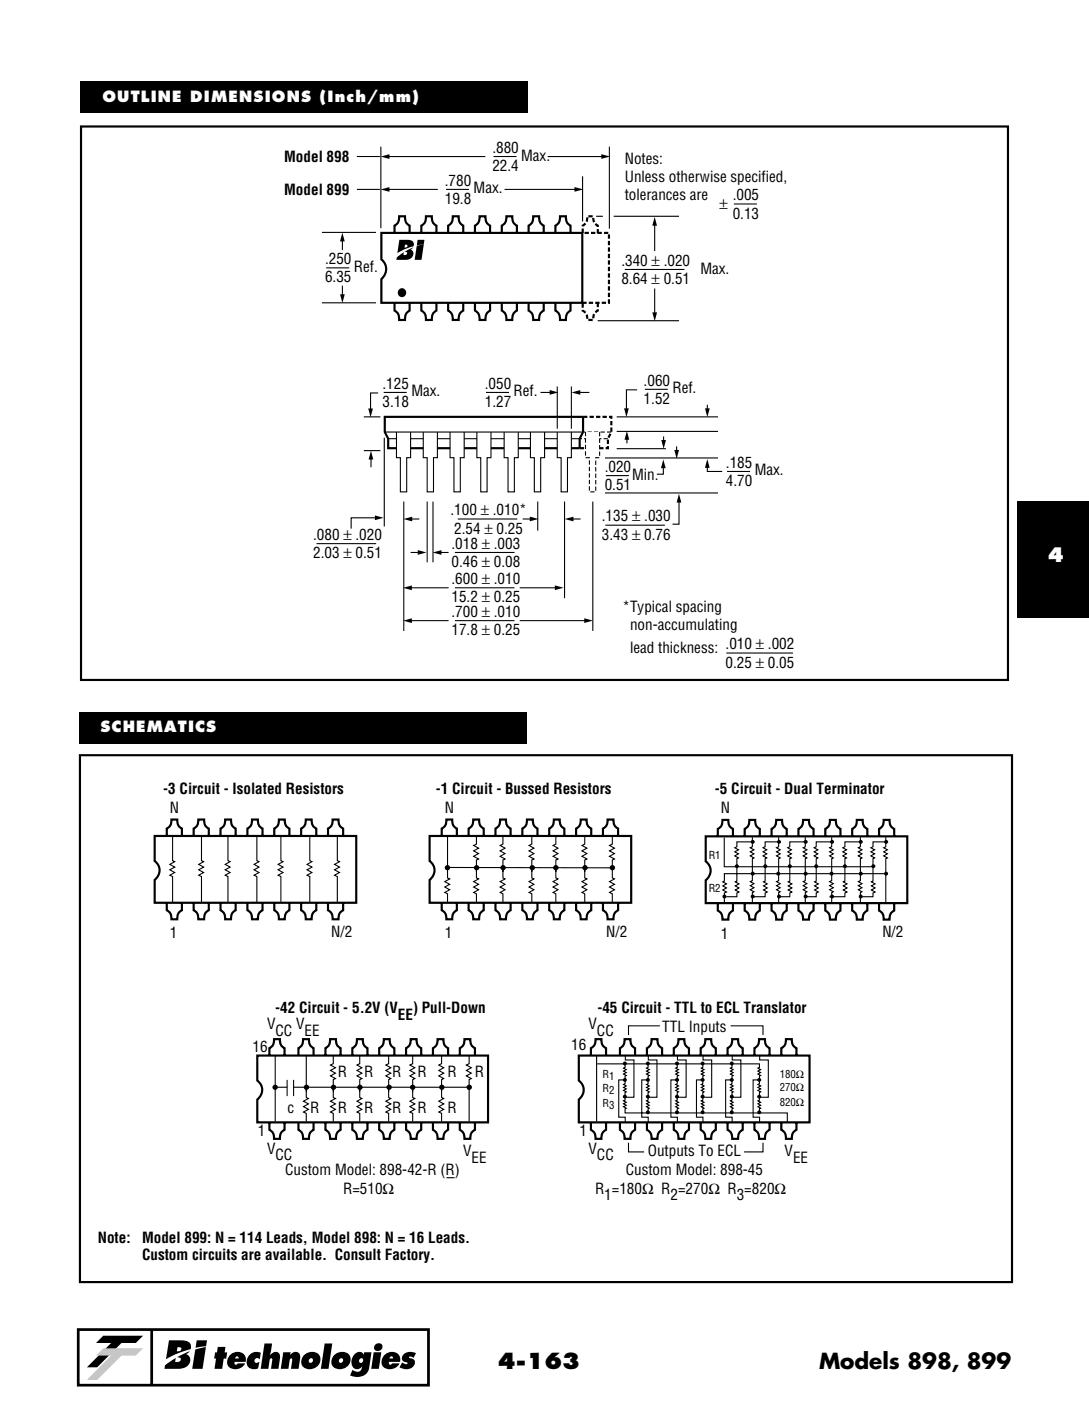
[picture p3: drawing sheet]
<svg xmlns="http://www.w3.org/2000/svg" width="178mm" height="229mm" viewBox="0 0 178 229" stroke-linecap="round" stroke-linejoin="round" font-family="sans-serif">
<path d="M166.1 81.8h11.7v19.1h-11.7z" fill-rule="evenodd" fill="#000"/>
<path d="M12.8 216.9h57.2v9.1h-57.2zM24.8 216.9v9.1z" fill="#fff" stroke="#000" stroke-width=".44"/>
<path d="M15.7 219.1l1.2-1.2h6.5l-1.2 1.2h-2.4l-3.9 4h-1.7l4-4z" fill="#000"/>
<path d="M15.7 221.2l1.2-1.2h6.5l-1.2 1.2h-2.4l-3.9 4h-1.7l4-4z" fill="#c4c4c4"/>
<g fill="#000">
<path d="M32.1 218.7h1.7l-.2 1-1.7 .2zM43.2 219.2h1.2l-.3 1.9a.85 .85 0 0 1 1.1-.5 .85 .85 0 0 1 .5 1.1l-.2 1.7h-1.3l.3-1.6-.2-.2-.2 .2-.3 1.6h-1.2zM53 219.2h1.2l-.6 4.2h-1.2zM26.9 222.8l1.8-1.2-.1 .6h.2a.54 .54 0 0 0 .7-.6l-.6-.1 2.1-1-.6 .4a1.19 1.19 0 0 1 .7 1.3 1.19 1.19 0 0 1-1 1l-.9 .2h-2.3zM31.9 220.2l1.7-.4-.5 3.6h-1.7zM35.6 219.8h1.2l-.1 .9h.4l-.2 1h-.4l-.2 1.7h-1.3l.3-1.7h-.3l.1-1h.3zM40.7 221.2a1.65 1.65 0 0 1 1.9-.5l-.2 1.1a.43 .43 0 0 0-.7-.1 .43 .43 0 0 0 .1 .7l.6-.2-.3 1.1a1.27 1.27 0 0 1-1.5-.2 1.27 1.27 0 0 1-.2-1.5zM46.2 220.6h1.3l-.1 .5a.87 .87 0 0 1 1.1-.5 .87 .87 0 0 1 .5 1.1l-.3 1.7h-1.2l.2-1.5-.2-.3-.2 .3-.2 1.5h-1.3zM66 220.9a1.85 1.85 0 0 1 1.9-.1l-.4 .8-.2-.1a.39 .39 0 0 0-.5 0v.1a.8 .8 0 0 1 .9 .5 .8 .8 0 0 1-.3 1 1.95 1.95 0 0 1-2.2 0l.5-.8 .6 .3 .2-.1v-.2a.76 .76 0 0 1-.9-.5 .76 .76 0 0 1 .4-.9z"/>
<path d="M27.6 218.7l-.5 3.1a19.7 19.7 0 0 1 4.1-1.7 1.05 1.05 0 0 0-1.2-1.4zM29 219.8a.46 .46 0 0 1 .6 .3 .6 .6 0 0 1-.7 .4z"/>
<path d="M37.5 221.1a1.44 1.44 0 0 1 1.7-.5 1.44 1.44 0 0 1 .9 1.6h-1.8v.4l.2 .1 .3-.2h1.2a1.73 1.73 0 0 1-2.7 .4 1.52 1.52 0 0 1 .2-1.8zM38.5 221.4l-.1 .3h.6l-.1-.3z"/>
<path d="M49.6 221.1a1.73 1.73 0 0 1 2.5 0 1.67 1.67 0 0 1-.6 2.1 1.67 1.67 0 0 1-2.1-.3 1.49 1.49 0 0 1 .2-1.8zM50.4 222a.37 .37 0 0 0 .7 0 .37 .37 0 0 0-.7 0z"/>
<path d="M54.6 221.1a1.73 1.73 0 0 1 2.5 0 1.67 1.67 0 0 1-.7 2.1 1.67 1.67 0 0 1-2.1-.3 1.49 1.49 0 0 1 .3-1.8zM55.3 222a.4 .4 0 0 0 .8 0 .4 .4 0 0 0-.8 0z"/>
<path d="M58 220.9a.87 .87 0 0 1 1.4 .1v-.4h1.3l-.4 2.6a1.99 1.99 0 0 1-2.8 1.4l-.3-.2 .4-.9a.84 .84 0 0 0 .9 .3 .84 .84 0 0 0 .6-.8 .93 .93 0 0 1-1.1 .4 .93 .93 0 0 1-.6-1 1.91 1.91 0 0 1 .6-1.5zM58.6 222a.36 .36 0 0 0 .7 0 .36 .36 0 0 0-.7 0z"/>
<path d="M61 220.6h1.3l-.4 2.8h-1.3zM61.3 219.3a.66 .66 0 0 1 1.2 .3 .66 .66 0 0 1-.8 .8 .59 .59 0 0 1-.6-.4 .59 .59 0 0 1 .2-.7z"/>
<path d="M62.7 221.1a1.44 1.44 0 0 1 1.8-.5 1.44 1.44 0 0 1 .8 1.6h-1.8l.1 .4 .1 .1 .3-.2h1.2a1.73 1.73 0 0 1-2.7 .4 1.52 1.52 0 0 1 .2-1.8zM63.8 221.4l-.2 .3h.6l-.1-.3z"/>
</g>
<path d="M13.2 123.4h151.9v85.6h-151.9z" fill-rule="evenodd" fill="#fff"/>
<g fill="none" stroke="#000" stroke-width=".35">
<path d="M13.1 123.2h152.1v86h-152.1zM25.3 136.4h32.9v10.9h-32.9v-3.7a1.89 1.89 0 0 0 0-3.1zM27.2 136.4v-1.2a1.3 1.3 0 0 0 .8-1.5h.9a1.36 1.36 0 0 0 .8 1.5v1.2M31.6 136.4v-1.2a1.3 1.3 0 0 0 .8-1.5h.9a1.36 1.36 0 0 0 .8 1.5v1.2M36 136.4v-1.2a1.3 1.3 0 0 0 .8-1.5h.9a1.36 1.36 0 0 0 .8 1.5v1.2M40.4 136.4v-1.2a1.3 1.3 0 0 0 .7-1.5h1a1.36 1.36 0 0 0 .8 1.5v1.2M44.8 136.4v-1.2a1.3 1.3 0 0 0 .7-1.5h1a1.36 1.36 0 0 0 .8 1.5v1.2M49.2 136.4v-1.2a1.3 1.3 0 0 0 .7-1.5h1a1.36 1.36 0 0 0 .7 1.5v1.2M53.6 136.4v-1.2a1.3 1.3 0 0 0 .7-1.5h1a1.36 1.36 0 0 0 .7 1.5v1.2M70.1 136.4h33v10.9h-33v-3.7a1.89 1.89 0 0 0 0-3.1zM72.1 136.4v-1.2a1.3 1.3 0 0 0 .8-1.5h.9a1.36 1.36 0 0 0 .8 1.5v1.2M76.5 136.4v-1.2a1.3 1.3 0 0 0 .8-1.5h.9a1.36 1.36 0 0 0 .8 1.5v1.2"/>
<path d="M80.9 136.4v-1.2a1.3 1.3 0 0 0 .8-1.5h.9a1.36 1.36 0 0 0 .8 1.5v1.2M85.3 136.4v-1.2a1.3 1.3 0 0 0 .7-1.5h1a1.36 1.36 0 0 0 .8 1.5v1.2M89.7 136.4v-1.2a1.3 1.3 0 0 0 .7-1.5h1a1.36 1.36 0 0 0 .7 1.5v1.2M94.1 136.4v-1.2a1.3 1.3 0 0 0 .7-1.5h1a1.36 1.36 0 0 0 .7 1.5v1.2M98.4 136.4v-1.2a1.3 1.3 0 0 0 .8-1.5h1a1.36 1.36 0 0 0 .7 1.5v1.2M115.2 136.5h32.9v10.9h-32.9v-3.8a1.89 1.89 0 0 0 0-3.1zM117.2 136.5v-1.3a1.3 1.3 0 0 0 .8-1.4h.9a1.36 1.36 0 0 0 .8 1.4v1.3M121.6 136.5v-1.3a1.3 1.3 0 0 0 .7-1.4h1a1.36 1.36 0 0 0 .8 1.4v1.3M126 136.5v-1.3a1.3 1.3 0 0 0 .7-1.4h1a1.36 1.36 0 0 0 .7 1.4v1.3M130.4 136.5v-1.3a1.3 1.3 0 0 0 .7-1.4h1a1.36 1.36 0 0 0 .7 1.4v1.3M134.7 136.5v-1.3a1.3 1.3 0 0 0 .8-1.4h1a1.36 1.36 0 0 0 .7 1.4v1.3M139.1 136.5v-1.3a1.3 1.3 0 0 0 .8-1.4h1a1.36 1.36 0 0 0 .7 1.4v1.3"/>
<path d="M143.5 136.5v-1.3a1.3 1.3 0 0 0 .8-1.4h.9a1.36 1.36 0 0 0 .8 1.4v1.3M29.7 147.3v1.2a1.3 1.3 0 0 0-.8 1.5h-.9a1.36 1.36 0 0 0-.8-1.5v-1.2M31.6 147.3v1.2a1.3 1.3 0 0 1 .8 1.5h.9a1.36 1.36 0 0 1 .8-1.5v-1.2M36 147.3v1.2a1.3 1.3 0 0 1 .8 1.5h.9a1.36 1.36 0 0 1 .8-1.5v-1.2M40.4 147.3v1.2a1.3 1.3 0 0 1 .7 1.5h1a1.36 1.36 0 0 1 .8-1.5v-1.2M44.8 147.3v1.2a1.3 1.3 0 0 1 .7 1.5h1a1.36 1.36 0 0 1 .8-1.5v-1.2M49.2 147.3v1.2a1.3 1.3 0 0 1 .7 1.5h1a1.36 1.36 0 0 1 .7-1.5v-1.2M53.6 147.3v1.2a1.3 1.3 0 0 1 .7 1.5h1a1.36 1.36 0 0 1 .7-1.5v-1.2M74.6 147.3v1.2a1.3 1.3 0 0 0-.8 1.5h-.9a1.36 1.36 0 0 0-.8-1.5v-1.2M76.5 147.3v1.2a1.3 1.3 0 0 1 .8 1.5h.9a1.36 1.36 0 0 1 .8-1.5v-1.2M80.9 147.3v1.2a1.3 1.3 0 0 1 .8 1.5h.9a1.36 1.36 0 0 1 .8-1.5v-1.2M85.3 147.3v1.2a1.3 1.3 0 0 1 .7 1.5h1a1.36 1.36 0 0 1 .8-1.5v-1.2"/>
<path d="M89.7 147.3v1.2a1.3 1.3 0 0 1 .7 1.5h1a1.36 1.36 0 0 1 .7-1.5v-1.2M94.1 147.3v1.2a1.3 1.3 0 0 1 .7 1.5h1a1.36 1.36 0 0 1 .7-1.5v-1.2M98.4 147.3v1.2a1.3 1.3 0 0 1 .8 1.5h1a1.36 1.36 0 0 1 .7-1.5v-1.2M117.2 147.4v1.2a1.3 1.3 0 0 1 .8 1.5h.9a1.36 1.36 0 0 1 .8-1.5v-1.2M121.6 147.4v1.2a1.3 1.3 0 0 1 .7 1.5h1a1.36 1.36 0 0 1 .8-1.5v-1.2M128.4 147.4v1.2a1.3 1.3 0 0 0-.7 1.5h-1a1.36 1.36 0 0 0-.7-1.5v-1.2M130.4 147.4v1.2a1.3 1.3 0 0 1 .7 1.5h1a1.36 1.36 0 0 1 .7-1.5v-1.2M134.7 147.4v1.2a1.3 1.3 0 0 1 .8 1.5h1a1.36 1.36 0 0 1 .7-1.5v-1.2M139.1 147.4v1.2a1.3 1.3 0 0 1 .8 1.5h1a1.36 1.36 0 0 1 .7-1.5v-1.2M143.5 147.4v1.2a1.3 1.3 0 0 1 .8 1.5h.9a1.36 1.36 0 0 1 .8-1.5v-1.2M42 172.2h37.7v10.9h-37.7v-3.7a1.89 1.89 0 0 0 0-3.1zM44 172.2v-1.2a1.3 1.3 0 0 0 .7-1.4h1a1.36 1.36 0 0 0 .8 1.4v1.2"/>
<path d="M48.7 172.2v-1.2a1.3 1.3 0 0 0 .8-1.4h.9a1.36 1.36 0 0 0 .8 1.4v1.2M53.1 172.2v-1.2a1.3 1.3 0 0 0 .8-1.4h1a1.36 1.36 0 0 0 .7 1.4v1.2M57.5 172.2v-1.2a1.3 1.3 0 0 0 .8-1.4h.9a1.36 1.36 0 0 0 .8 1.4v1.2M61.9 172.2v-1.2a1.3 1.3 0 0 0 .8-1.4h.9a1.36 1.36 0 0 0 .8 1.4v1.2M66.3 172.2v-1.2a1.3 1.3 0 0 0 .8-1.4h.9a1.36 1.36 0 0 0 .8 1.4v1.2M70.7 172.2v-1.2a1.3 1.3 0 0 0 .7-1.4h1a1.36 1.36 0 0 0 .8 1.4v1.2M75.1 172.2v-1.2a1.3 1.3 0 0 0 .7-1.4h1a1.36 1.36 0 0 0 .7 1.4v1.2M94.5 172.2h37.7v10.9h-37.7v-3.7a1.89 1.89 0 0 0 0-3.1zM96.5 172.2v-1.2a1.3 1.3 0 0 0 .7-1.4h1a1.36 1.36 0 0 0 .7 1.4v1.2M101.2 172.2v-1.2a1.3 1.3 0 0 0 .8-1.4h.9a1.36 1.36 0 0 0 .8 1.4v1.2M105.6 172.2v-1.2a1.3 1.3 0 0 0 .8-1.4h.9a1.36 1.36 0 0 0 .8 1.4v1.2M110 172.2v-1.2a1.3 1.3 0 0 0 .8-1.4h.9a1.36 1.36 0 0 0 .8 1.4v1.2"/>
<path d="M114.4 172.2v-1.2a1.3 1.3 0 0 0 .8-1.4h.9a1.36 1.36 0 0 0 .8 1.4v1.2M118.8 172.2v-1.2a1.3 1.3 0 0 0 .7-1.4h1a1.36 1.36 0 0 0 .8 1.4v1.2M123.2 172.2v-1.2a1.3 1.3 0 0 0 .7-1.4h1a1.36 1.36 0 0 0 .7 1.4v1.2M127.6 172.2v-1.2a1.3 1.3 0 0 0 .7-1.4h1a1.36 1.36 0 0 0 .7 1.4v1.2M46.5 183.1v1.3a1.3 1.3 0 0 0-.8 1.4h-1a1.36 1.36 0 0 0-.7-1.4v-1.3M48.7 183.1v1.3a1.3 1.3 0 0 1 .8 1.4h.9a1.36 1.36 0 0 1 .8-1.4v-1.3M53.1 183.1v1.3a1.3 1.3 0 0 1 .8 1.4h1a1.36 1.36 0 0 1 .7-1.4v-1.3M57.5 183.1v1.3a1.3 1.3 0 0 1 .8 1.4h.9a1.36 1.36 0 0 1 .8-1.4v-1.3M61.9 183.1v1.3a1.3 1.3 0 0 1 .8 1.4h.9a1.36 1.36 0 0 1 .8-1.4v-1.3M66.3 183.1v1.3a1.3 1.3 0 0 1 .8 1.4h.9a1.36 1.36 0 0 1 .8-1.4v-1.3M70.7 183.1v1.3a1.3 1.3 0 0 1 .7 1.4h1a1.36 1.36 0 0 1 .8-1.4v-1.3M75.1 183.1v1.3a1.3 1.3 0 0 1 .7 1.4h1a1.36 1.36 0 0 1 .7-1.4v-1.3"/>
<path d="M98.9 183.1v1.3a1.3 1.3 0 0 0-.7 1.4h-1a1.36 1.36 0 0 0-.7-1.4v-1.3M101.2 183.1v1.3a1.3 1.3 0 0 1 .8 1.4h.9a1.36 1.36 0 0 1 .8-1.4v-1.3M105.6 183.1v1.3a1.3 1.3 0 0 1 .8 1.4h.9a1.36 1.36 0 0 1 .8-1.4v-1.3M110 183.1v1.3a1.3 1.3 0 0 1 .8 1.4h.9a1.36 1.36 0 0 1 .8-1.4v-1.3M114.4 183.1v1.3a1.3 1.3 0 0 1 .8 1.4h.9a1.36 1.36 0 0 1 .8-1.4v-1.3M118.8 183.1v1.3a1.3 1.3 0 0 1 .7 1.4h1a1.36 1.36 0 0 1 .8-1.4v-1.3M123.2 183.1v1.3a1.3 1.3 0 0 1 .7 1.4h1a1.36 1.36 0 0 1 .7-1.4v-1.3M127.6 183.1v1.3a1.3 1.3 0 0 1 .7 1.4h1a1.36 1.36 0 0 1 .7-1.4v-1.3"/>
</g>
<g fill="none" stroke="#000" stroke-width=".18">
<path d="M28.2 136.5v3.9l.3 .2-.8 .4 .8 .5-.8 .4 .8 .5-.8 .4 .5 .2v4.2M32.9 136.5v3.9l.3 .2-.8 .4 .8 .5-.8 .4 .8 .5-.8 .4 .5 .2v4.2M37.2 136.5v3.9l.4 .2-.8 .4 .8 .5-.8 .4 .8 .5-.8 .4 .4 .2v4.2M41.9 136.5v3.9l.4 .2-.8 .4 .8 .5-.8 .4 .8 .5-.8 .4 .4 .2v4.2M45.9 136.5v3.9l.3 .2-.8 .4 .8 .5-.8 .4 .8 .5-.8 .4 .5 .2v4.2M50.6 136.5v3.9l.3 .2-.8 .4 .8 .5-.8 .4 .8 .5-.8 .4 .5 .2v4.2M55.1 136.5v3.9l.3 .2-.8 .4 .8 .5-.8 .4 .8 .5-.8 .4 .5 .2v4.2M73.1 136.5v6.7l.3 .2-.8 .5 .8 .4-.8 .4 .8 .5-.8 .4 .5 .2v1.4M77.8 136.4v1.3l-.5 .3 .8 .4-.8 .4 .8 .5-.8 .4 .8 .5-.3 .1v2M82.1 136.4v1.3l-.4 .3 .8 .4-.8 .4 .8 .5-.8 .4 .8 .5-.4 .1v2M86.8 136.4v1.3l-.4 .3 .8 .4-.8 .4 .8 .5-.8 .4 .8 .5-.4 .1v2M90.8 136.4v1.3l-.5 .3 .8 .4-.8 .4 .8 .5-.8 .4 .8 .5-.3 .1v2"/>
<path d="M95.5 136.4v1.3l-.5 .3 .8 .4-.8 .4 .8 .5-.8 .4 .8 .5-.3 .1v2M100 136.4v1.3l-.5 .3 .8 .4-.8 .4 .8 .5-.8 .4 .8 .5-.3 .1v1.7M118.2 136.7v4.7h24.4M122.8 136.6v1.6l-.3 .1 .6 .4-.6 .3 .6 .3-.6 .4 .6 .3-.3 .1v3.6l-.3 .2 .6 .3-.6 .3 .6 .3-.6 .4 .6 .3-.3 .1v1.8M122.8 137.4h-2.5v.8l-.3 .1 .6 .4-.6 .3 .6 .3-.6 .4 .6 .3-.3 .1v3.7l-.3 .1 .6 .3-.6 .4 .6 .3-.6 .3 .6 .3-.3 .2v.6h-1.7M127.1 136.6v1.6l-.3 .1 .6 .4-.6 .3 .6 .3-.6 .4 .6 .3-.3 .1v3.6l-.3 .2 .6 .3-.6 .3 .6 .3-.6 .4 .6 .3-.3 .1v1.8M127.1 137.4h-2.2v.8l-.3 .1 .6 .4-.6 .3 .6 .3-.6 .4 .6 .3-.3 .1v3.7l-.2 .1 .6 .3-.6 .4 .6 .3-.6 .3 .6 .3-.4 .2v.6h-2M131.5 136.6v1.6l-.4 .1 .6 .4-.6 .3 .6 .3-.6 .4 .6 .3-.2 .1v3.6l-.4 .2 .6 .3-.6 .3 .6 .3-.6 .4 .6 .3-.2 .1v1.8M131.5 137.4h-2.5v.8l-.4 .1 .6 .4-.6 .3 .6 .3-.6 .4 .6 .3-.2 .1v3.7l-.3 .1 .6 .3-.6 .4 .6 .3-.6 .3 .6 .3-.3 .2v.6h-1.8M135.8 136.6v1.6l-.4 .1 .7 .4-.7 .3 .7 .3-.7 .4 .7 .3-.3 .1v3.6l-.4 .2 .7 .3-.7 .3 .7 .3-.7 .4 .7 .3-.3 .1v1.8M135.8 137.4h-2.5v.8l-.4 .1 .6 .4-.6 .3 .6 .3-.6 .4 .6 .3-.2 .1v3.7l-.3 .1 .6 .3-.6 .4 .6 .3-.6 .3 .6 .3-.3 .2v.6h-1.8M140.5 136.6v1.6l-.4 .1 .6 .4-.6 .3 .6 .3-.6 .4 .6 .3-.2 .1v3.6l-.4 .2 .6 .3-.6 .3 .6 .3-.6 .4 .6 .3-.2 .1v1.8"/>
<path d="M140.5 137.4h-2.6v.8l-.3 .1 .6 .4-.6 .3 .6 .3-.6 .4 .6 .3-.3 .1v3.7l-.2 .1 .6 .3-.6 .4 .6 .3-.6 .3 .6 .3-.4 .2v.6h-2.5M144.6 136.6v1.6l-.3 .1 .6 .4-.6 .3 .6 .3-.6 .4 .6 .3-.3 .1v7.3M144.6 137.4h-2.1v.8l-.3 .1 .6 .4-.6 .3 .6 .3-.6 .4 .6 .3-.3 .1v3.7l-.2 .1 .6 .3-.6 .4 .6 .3-.6 .3 .6 .3-.4 .2v.6h-2M73.1 141.5l26.9 .1v1.6l.3 .2-.8 .5 .8 .4-.8 .4 .8 .5-.8 .4 .5 .2v1.4M77.8 141.3v1.9l.3 .2-.8 .5 .8 .4-.8 .4 .8 .5-.8 .4 .5 .2v1.4M82.1 141.3v1.9l.4 .2-.8 .5 .8 .4-.8 .4 .8 .5-.8 .4 .4 .2v1.4M86.8 141.3v1.9l.4 .2-.8 .5 .8 .4-.8 .4 .8 .5-.8 .4 .4 .2v1.4M90.8 141.3v1.9l.3 .2-.8 .5 .8 .4-.8 .4 .8 .5-.8 .4 .5 .2v1.4M95.5 141.3v1.9l.3 .2-.8 .5 .8 .4-.8 .4 .8 .5-.8 .4 .5 .2v1.4M144.9 142.6h-26.6v1.2l-.3 .1 .6 .3-.6 .4 .6 .3-.6 .3 .6 .3-.3 .2v1.5M44.9 172.3v10.7M45 177.4h1.9"/>
<path d="M46.9 176.2v2.7M47.9 177.4h28.7M47.9 176.2v2.7M50 177.1v2l.4 .1-.8 .5 .8 .4-.8 .5 .8 .4-.8 .5 .4 .2v1.3M50 172.2v5.9M54.4 177.1v2l.4 .1-.8 .5 .8 .4-.8 .5 .8 .4-.8 .5 .4 .2v1.3M54.4 172.2v1.4l-.4 .2 .8 .4-.8 .5 .8 .4-.8 .4 .8 .5-.4 .2v1.9M58.7 177.1v2l.4 .1-.8 .5 .8 .4-.8 .5 .8 .4-.8 .5 .4 .2v1.3M58.7 172.2v1.4l-.4 .2 .8 .4-.8 .5 .8 .4-.8 .4 .8 .5-.4 .2v1.9M63.5 177.1v2l.3 .1-.8 .5 .8 .4-.8 .5 .8 .4-.8 .5 .5 .2v1.3M63.5 172.2v1.4l-.5 .2 .8 .4-.8 .5 .8 .4-.8 .4 .8 .5-.3 .2v1.9M67.4 177.1v2l.3 .1-.8 .5 .8 .4-.8 .5 .8 .4-.8 .5 .5 .2v1.3"/>
<path d="M67.4 172.2v1.4l-.5 .2 .8 .4-.8 .5 .8 .4-.8 .4 .8 .5-.3 .2v1.9M72.1 177.1v2l.3 .1-.8 .5 .8 .4-.8 .5 .8 .4-.8 .5 .5 .2v1.3M72.1 172.2v1.4l-.5 .2 .8 .4-.8 .5 .8 .4-.8 .4 .8 .5-.3 .2v1.9M76.6 172.2v1.4l-.5 .2 .8 .4-.8 .5 .8 .4-.8 .4 .8 .5-.3 .2v1.6M76.6 177.4v5.6M97.4 172.3v10.7M97.5 173.6h26.5v.6l-.3 .1 .5 .2-.5 .3 .5 .2-.5 .2 .5 .3-.2 .1v1.2l-.3 .2 .5 .2-.5 .2 .5 .3-.5 .2 .5 .3h-.2v1.3l-.3 .1 .5 .3-.5 .2 .5 .2-.5 .3 .5 .2-.2 .1v.7M102 176.2h-1v6.1h1.1v.8M102.1 173.6v.6l-.3 .1 .5 .2-.5 .3 .5 .2-.5 .2 .5 .3-.2 .1v1.2l-.3 .2 .5 .2-.5 .2 .5 .3-.5 .2 .5 .3h-.2v1.3l-.3 .1 .5 .3-.5 .2 .5 .2-.5 .3 .5 .2-.2 .1v.7h26.4v1.5M102.1 172.1v.9h1.4v6h-1.3M105.8 176.2h-1v6.1h1v.8M105.8 173.6v.6l-.2 .1 .4 .2-.4 .3 .4 .2-.4 .2 .4 .3-.2 .1v1.2l-.2 .2 .4 .2-.4 .2 .4 .3-.4 .2 .4 .3h-.2v1.3l-.2 .1 .4 .3-.4 .2 .4 .2-.4 .3 .4 .2-.2 .1v.7"/>
<path d="M105.8 172.1v.9h1.5v6h-1.4M107.7 167.4h-5.1v1.5M110.5 176.2h-1v6.1h1.1v.8M110.6 173.6v.6l-.3 .1 .5 .2-.5 .3 .5 .2-.5 .2 .5 .3-.2 .1v1.2l-.3 .2 .5 .2-.5 .2 .5 .3-.5 .2 .5 .3h-.2v1.3l-.3 .1 .5 .3-.5 .2 .5 .2-.5 .3 .5 .2-.2 .1v.7M110.6 172.1v.9h1.4v6h-1.3M114.7 176.2h-1v6.1h1.1v.8M114.7 173.6v.6l-.2 .1 .4 .2-.4 .3 .4 .2-.4 .2 .4 .3-.2 .1v1.2l-.2 .2 .4 .2-.4 .2 .4 .3-.4 .2 .4 .3h-.2v1.3l-.2 .1 .4 .3-.4 .2 .4 .2-.4 .3 .4 .2-.2 .1v.7M114.8 172.1v.9h1.4v6h-1.4M119.3 167.4h5.3v1.5M119.5 176.2h-1v6.1h1v.8M119.5 173.6v.6l-.2 .1 .4 .2-.4 .3 .4 .2-.4 .2 .4 .3-.2 .1v1.2l-.2 .2 .4 .2-.4 .2 .4 .3-.4 .2 .4 .3h-.2v1.3l-.2 .1 .4 .3-.4 .2 .4 .2-.4 .3 .4 .2-.2 .1v.7M119.5 172.1v.9h1.5v6h-1.4"/>
<path d="M124 176.2h-1v6.1h1v.8M124 172.1v.9h1.4v6h-1.3M72.9 192.2h1.3M102.6 186.5v1.5h2.6M124.6 186.5v1.5h-3.1"/>
</g>
<g fill="#000">
<circle cx="122.9" cy="137.4" r=".33"/>
<circle cx="127.2" cy="137.4" r=".33"/>
<circle cx="131.5" cy="137.4" r=".33"/>
<circle cx="135.8" cy="137.4" r=".33"/>
<circle cx="140.5" cy="137.4" r=".33"/>
<circle cx="144.7" cy="137.4" r=".33"/>
<circle cx="73.1" cy="141.6" r=".44"/>
<circle cx="77.8" cy="141.6" r=".44"/>
<circle cx="82.1" cy="141.6" r=".44"/>
<circle cx="86.9" cy="141.6" r=".44"/>
<circle cx="90.8" cy="141.6" r=".44"/>
<circle cx="95.5" cy="141.6" r=".44"/>
<circle cx="100" cy="141.6" r=".44"/>
<circle cx="118.3" cy="146.3" r=".33"/>
<circle cx="120.3" cy="141.3" r=".33"/>
<circle cx="122.9" cy="142.6" r=".33"/>
<circle cx="122.9" cy="146.3" r=".33"/>
<circle cx="125" cy="141.3" r=".33"/>
<circle cx="127.1" cy="142.6" r=".33"/>
<circle cx="127.2" cy="146.3" r=".33"/>
<circle cx="129" cy="141.3" r=".33"/>
<circle cx="131.5" cy="142.6" r=".33"/>
<circle cx="131.5" cy="146.3" r=".33"/>
<circle cx="133.3" cy="141.3" r=".33"/>
<circle cx="135.8" cy="142.6" r=".33"/>
<circle cx="135.8" cy="146.3" r=".33"/>
<circle cx="137.9" cy="141.3" r=".33"/>
<circle cx="140.5" cy="146.3" r=".33"/>
<circle cx="140.5" cy="142.6" r=".33"/>
<circle cx="142.6" cy="141.3" r=".33"/>
<circle cx="144.7" cy="142.6" r=".33"/>
<circle cx="44.9" cy="177.4" r=".44"/>
<circle cx="50" cy="177.4" r=".44"/>
<circle cx="54.4" cy="177.4" r=".44"/>
<circle cx="58.8" cy="177.4" r=".44"/>
<circle cx="63.5" cy="177.4" r=".44"/>
<circle cx="67.4" cy="177.4" r=".44"/>
<circle cx="72.1" cy="177.4" r=".44"/>
<circle cx="76.6" cy="177.4" r=".44"/>
<circle cx="102" cy="178.9" r=".33"/>
<circle cx="102" cy="173.5" r=".33"/>
<circle cx="102" cy="176.2" r=".33"/>
<circle cx="105.8" cy="178.9" r=".33"/>
<circle cx="105.8" cy="176.2" r=".33"/>
<circle cx="105.8" cy="173.5" r=".33"/>
<circle cx="110.5" cy="178.9" r=".33"/>
<circle cx="110.5" cy="173.5" r=".33"/>
<circle cx="110.5" cy="176.2" r=".33"/>
<circle cx="114.7" cy="176.2" r=".33"/>
<circle cx="114.7" cy="178.9" r=".33"/>
<circle cx="114.7" cy="173.5" r=".33"/>
<circle cx="119.5" cy="178.9" r=".33"/>
<circle cx="119.5" cy="173.5" r=".33"/>
<circle cx="119.5" cy="176.2" r=".33"/>
<circle cx="124" cy="178.9" r=".33"/>
<circle cx="124" cy="176.2" r=".33"/>
<circle cx="105.8" cy="181.5" r=".33"/>
<circle cx="110.5" cy="181.5" r=".33"/>
<circle cx="114.7" cy="181.5" r=".33"/>
<circle cx="119.5" cy="181.5" r=".33"/>
<circle cx="124" cy="181.5" r=".33"/>
</g>
<path d="M12.9 116.2h73v5.1h-73z" fill-rule="evenodd" fill="#000"/>
<path d="M13.4 20.8h151v90h-151z" fill-rule="evenodd" fill="#fff"/>
<path d="M62.3 38h32.8v11.4h-32.8v-3.9a2.04 2.04 0 0 0 0-3.2z" fill="none" stroke="#000" stroke-width=".35"/>
<g fill="#000">
<path d="M68.2 39.1h1.1l-.5 3.3h-1.1z"/>
<path d="M65.2 39.1a2.91 2.91 0 0 1 2.2 .3 .9 .9 0 0 1-.3 1.3 .89 .89 0 0 1 .3 1 .89 .89 0 0 1-.8 .7h-1.9zM66.1 39.9l-.1 .5 .5-.1v-.3zM65.9 41.1v.5a.42 .42 0 0 0 .5-.4z"/>
</g>
<path d="M64.7 41.5a11 11 0 0 1 5.1-1.7 9.4 9.4 0 0 0-5.4 2.5l.1-.6z" fill="#fff"/>
<g fill="#000">
<path d="M55.9 38l.4 1.4h-.8zM62.2 25.5l1.4-.3v.7zM62.2 30.9l1.4-.4v.8zM93.8 30.5l1.4 .4-1.4 .4zM98.2 25.2l1.4 .3-1.4 .4zM106.9 35.4l.4 1.4h-.8zM55.5 48h.8l-.4 1.5zM106.5 51h.8l-.4 1.4z"/>
<circle cx="65.6" cy="47.8" r=".72"/>
</g>
<g fill="none" stroke="#000" stroke-width=".35">
<path d="M64.4 38.1v-1.3a1.36 1.36 0 0 0 .8-1.5h.9a1.43 1.43 0 0 0 .8 1.5v1.3M68.8 38.1v-1.3a1.36 1.36 0 0 0 .7-1.5h1a1.43 1.43 0 0 0 .8 1.5v1.3M73.2 38.1v-1.3a1.36 1.36 0 0 0 .7-1.5h1a1.43 1.43 0 0 0 .7 1.5v1.3M77.5 38.1v-1.3a1.36 1.36 0 0 0 .8-1.5h1a1.43 1.43 0 0 0 .7 1.5v1.3M81.9 38.1v-1.3a1.36 1.36 0 0 0 .8-1.5h.9a1.43 1.43 0 0 0 .8 1.5v1.3M86.3 38.1v-1.3a1.36 1.36 0 0 0 .8-1.5h.9a1.43 1.43 0 0 0 .8 1.5v1.3M90.7 38.1v-1.3a1.36 1.36 0 0 0 .7-1.5h1a1.43 1.43 0 0 0 .7 1.5v1.3M64.4 49.4v1.3a1.36 1.36 0 0 1 .8 1.5h.9a1.43 1.43 0 0 1 .8-1.5v-1.3M68.8 49.4v1.3a1.36 1.36 0 0 1 .7 1.5h1a1.43 1.43 0 0 1 .8-1.5v-1.3M75.6 49.4v1.3a1.36 1.36 0 0 0-.7 1.5h-1a1.43 1.43 0 0 0-.7-1.5v-1.3M77.5 49.4v1.3a1.36 1.36 0 0 1 .8 1.5h1a1.43 1.43 0 0 1 .7-1.5v-1.3M84.4 49.4v1.3a1.36 1.36 0 0 0-.8 1.5h-.9a1.43 1.43 0 0 0-.8-1.5v-1.3"/>
<path d="M86.3 49.4v1.3a1.36 1.36 0 0 1 .8 1.5h.9a1.43 1.43 0 0 1 .8-1.5v-1.3M90.7 49.4v1.3a1.36 1.36 0 0 1 .7 1.5h1a1.43 1.43 0 0 1 .7-1.5v-1.3M62.8 68h32.4v2.5l-.6 1.1v1.5h-31.2v-1.5l-.6-1.1z"/>
</g>
<path d="M97.6 38.1v-1.3a1.36 1.36 0 0 1-.8-1.5h-.9a1.43 1.43 0 0 1-.8 1.5v1.3M95.1 49.4h4.3v-11.4h-4.3M97.6 49.4v1.3a1.36 1.36 0 0 0-.8 1.5h-.9a1.43 1.43 0 0 0-.8-1.5v-1.3M95.2 68h4.6v2.5l-.5 1.1v1.5h-4.7" fill="none" stroke="#000" stroke-width=".35" stroke-dasharray=".7 .4" stroke-linecap="butt"/>
<g fill="none" stroke="#000" stroke-width=".18">
<path d="M52.6 37.9h8.8M55.9 39.1v1.7M58.3 25.5h3.7M58.3 30.9h3.7M62.2 23.9v13.3M63.3 25.5h15.9M63.3 30.9h8.2M72.8 30.9h3.8M80.6 25.5h3.7M82.4 30.9h11.7M89.4 25.5h9M95.1 28.8v7.3"/>
<path d="M97.3 35.3h1.1M99.5 23.9v13.4M100.2 35.3h10.7M106.9 36.6v4.4M119.8 33.3h3.8M52.6 49.4h8.8M53.3 43.7h3.7M55.9 46.6v1.7M97.6 52.3h13.3M106.9 47.1v4.1M62.6 64h3.8M63.4 71.6h31.3"/>
<path d="M79.3 64h3.8M98.9 77.6h3.8M105.3 63.5h3.7M118.7 76.9h3.8"/>
</g>
<path d="M99.3 71.6h-4.6M99.8 70.5h-4.5" fill="none" stroke="#000" stroke-width=".18" stroke-dasharray=".7 .4" stroke-linecap="butt"/>
<g fill="#fff" stroke="#000" stroke-width=".18">
<path d="M64.7 70.5h2.3v4.2h-.6v5.6h-1v-5.6h-.7z"/>
<path d="M69.1 70.5h2.3v4.2h-.6v5.6h-1.1v-5.6h-.6z"/>
<path d="M73.5 70.5h2.3v4.2h-.6v5.6h-1.1v-5.6h-.6z"/>
<path d="M77.9 70.5h2.3v4.2h-.7v5.6h-1v-5.6h-.6z"/>
<path d="M82.3 70.5h2.3v4.2h-.6v5.6h-1.1v-5.6h-.6z"/>
<path d="M86.6 70.5h2.3v4.2h-.6v5.6h-1.1v-5.6h-.6z"/>
<path d="M91 70.5h2.3v4.2h-.6v5.6h-1.1v-5.6h-.6z"/>
</g>
<path d="M95.6 70.5h2.3v4.2h-.6v5.6h-1.1v-5.6h-.6z" fill="#fff" stroke="#000" stroke-width=".18" stroke-dasharray=".7 .4" stroke-linecap="butt"/>
<g fill="none" stroke="#000" stroke-width=".18">
<path d="M102 44h9.7M59.4 68h2.7M59.4 73.5h2.7M60.6 74.7v1.5M61.7 64.1h-1.2v2.8M62.7 71.4v14.5M62.8 70.5h32.5M88.3 64h1.7M91 63.1v6.9M93.3 63.1v6.9M94.5 64h1.7M98.8 74.7h18.4"/>
<path d="M100.7 68h16.5M100.7 70.4h16.5M100.7 73.2h8M102.4 71.5v.8M104 63.6h-1.7v3.3M108.3 76.1v1.3h-1.1M108.3 71.2v.9M110.5 72.8v.9M115.5 66v.9M115.5 76.1v.8h2.4M51.7 88.7h9.7M61.5 84.5h-4.2v1.8"/>
<path d="M65.9 81.8v21.1M67 95.9h6.2M67 90.1h1.5M67 84.7h1.5M69.7 81.8v10M70.7 81.8v10M71.8 90.1h1.4M74.3 95.9h9.7M74.3 90.1h9.7M74.7 84.7h9.8M84.9 95.9h6.2M85.3 84.7h1.5"/>
<path d="M87.8 81.8v4.8M92.2 81.8v15.8M93.4 84.7h1.4M96.8 81.8v21.1M98.8 80.4h18.4M98.8 85.7h9.8M110.9 81.7v3.8h-1.1M67 101.3h6.2M74.3 101.3h9.7M84.9 101.3h10.8M118.6 106.6h10.9"/>
</g>
<g fill="#000">
<path d="M60.1 66.7h.8l-.4 1.4zM60.6 73.5l.4 1.5h-.8zM89.7 63.6l1.5 .4-1.5 .4zM93.3 64l1.4-.3v.7zM101.9 66.6h.8l-.4 1.5zM102.4 70.3l.3 1.5h-.7zM108 71.8h.7l-.3 1.4zM108.3 75l.4 1.4h-.8zM110.1 73.4h.8l-.4 1.5zM115.1 66.6h.8l-.4 1.5zM115.5 74.9l.4 1.4h-.8zM61.2 84.1l1.4 .4-1.4 .4z"/>
<path d="M65.8 95.9l1.4-.4v.8zM65.9 84.7l1.4-.4v.8zM68.2 89.8l1.4 .3-1.4 .4zM70.6 90.2l1.5-.4v.7zM86.5 84.3l1.4 .4-1.4 .4zM90.6 95.5l1.4 .4-1.4 .4zM92.2 84.7l1.4-.4v.8zM110.9 80.6l.3 1.4h-.7zM65.8 101.3l1.4-.4v.8zM95.4 100.9l1.4 .4-1.4 .4z"/>
</g>
<path d="M13.2 20.6h151.4v90.3h-151.4z" fill="none" stroke="#000" stroke-width=".35"/>
<path d="M13.2 13.3h73v5.1h-73z" fill-rule="evenodd" fill="#000"/>
<g font-size="3.5">
<text x="81.3" y="223.3">4-163</text>
<text x="133.7" y="223.4">Models 898, 899</text>
</g>
<text font-size="3.2" fill="#fff" x="171.1" y="91.7">4</text>
<g font-size="2.5" fill="#fff">
<text x="16.7" y="16.6">OUTLINE DIMENSIONS (Inch/mm)</text>
<text x="16.4" y="119.5">SCHEMATICS</text>
</g>
<g font-size="2.5">
<text x="46.4" y="26.5">Model 898</text>
<text x="80.4" y="24.9">.880</text>
<text x="80.4" y="27.9">22.4</text>
<text x="85.1" y="26.2">Max.</text>
<text x="102" y="26.7">Notes:</text>
<text x="102" y="29.7">Unless otherwise specified,</text>
<text x="46.4" y="31.9">Model 899</text>
<text x="72.6" y="30.3">.780</text>
<text x="72.6" y="33.3">19.8</text>
<text x="77.3" y="31.6">Max.</text>
<text x="102" y="32.7">tolerances are</text>
<text x="117.5" y="34.1">±</text>
<text x="119.6" y="32.7">.005</text>
<text x="119.6" y="35.7">0.13</text>
<text x="53.1" y="43.1">.250</text>
<text x="53.1" y="46.1">6.35</text>
<text x="57.8" y="44.4">Ref.</text>
<text x="101.5" y="43.4">.340 ± .020</text>
<text x="101.5" y="46.4">8.64 ± 0.51</text>
<text x="114.4" y="44.7">Max.</text>
<text x="62.5" y="63.4">.125</text>
<text x="67.2" y="64.7">Max.</text>
<text x="79.2" y="63.4">.050</text>
<text x="83.9" y="64.7">Ref.</text>
<text x="105.1" y="62.9">.060</text>
<text x="105.1" y="65.9">1.52</text>
<text x="109.8" y="64.2">Ref.</text>
<text x="62.5" y="66.4">3.18</text>
<text x="79.2" y="66.4">1.27</text>
<text x="98.7" y="77">.020</text>
<text x="118.5" y="76.3">.185</text>
<text x="123.2" y="77.6">Max.</text>
<text x="98.7" y="80">0.51</text>
<text x="103.2" y="78.3">Min.</text>
<text x="118.5" y="79.3">4.70</text>
<text x="51.1" y="88.1">.080 ± .020</text>
<text x="73.6" y="84.1">.100 ± .010*</text>
<text x="73.7" y="89.5">.018 ± .003</text>
<text x="74.2" y="87.1">2.54 ± 0.25</text>
<text x="98.3" y="85.1">.135 ± .030</text>
<text x="98.3" y="88.1">3.43 ± 0.76</text>
<text x="51.1" y="91.1">2.03 ± 0.51</text>
<text x="73.7" y="95.3">.600 ± .010</text>
<text x="73.7" y="92.5">0.46 ± 0.08</text>
<text x="73.7" y="98.3">15.2 ± 0.25</text>
<text x="73.7" y="100.7">.700 ± .010</text>
<text x="101.6" y="99.8">*Typical spacing</text>
<text x="73.7" y="103.7">17.8 ± 0.25</text>
<text x="102.9" y="102.8">non-accumulating</text>
<text x="102.9" y="106.6">lead thickness:</text>
<text x="118.5" y="105.9">.010 ± .002</text>
<text x="118.5" y="108.9">0.25 ± 0.05</text>
<text x="26.7" y="129.5">-3 Circuit - Isolated Resistors</text>
<text x="71.2" y="129.5">-1 Circuit - Bussed Resistors</text>
<text x="116.7" y="129.6">-5 Circuit - Dual Terminator</text>
<text x="27.7" y="132.7">N</text>
<text x="72.6" y="132.7">N</text>
<text x="117.7" y="132.7">N</text>
<text x="27.7" y="153.1">1</text>
<text x="54.1" y="152.9">N/2</text>
<text x="72.6" y="153.1">1</text>
<text x="99" y="152.9">N/2</text>
<text x="117.7" y="153.2">1</text>
<text x="144.1" y="152.9">N/2</text>
<text x="43.6" y="168">V</text>
<text x="44.9" y="165.4">-42 Circuit - 5.2V (V</text>
<text x="48.4" y="168">V</text>
<text x="65" y="166.4">EE</text>
<text x="67.4" y="165.4">) Pull-Down</text>
<text x="96.1" y="168">V</text>
<text x="97.5" y="165.4">-45 Circuit - TTL to ECL Translator</text>
<text x="41.2" y="171.6">16</text>
<text x="45" y="169">CC</text>
<text x="49.7" y="169">EE</text>
<text x="93.3" y="171.3">16</text>
<text x="97.5" y="169">CC</text>
<text x="108.1" y="168.3">TTL Inputs</text>
<text x="55.1" y="175.7">R</text>
<text x="59.5" y="175.7">R</text>
<text x="64" y="175.7">R</text>
<text x="68.2" y="175.7">R</text>
<text x="73" y="175.7">R</text>
<text x="77.5" y="175.7">R</text>
<text x="42.1" y="185.4">1</text>
<text x="46.9" y="181.5">c</text>
<text x="50.6" y="181.5">R</text>
<text x="55.1" y="181.5">R</text>
<text x="59.5" y="181.5">R</text>
<text x="64" y="181.5">R</text>
<text x="68.2" y="181.5">R</text>
<text x="73" y="181.5">R</text>
<text x="94.6" y="185.4">1</text>
<text x="43.6" y="188.3">V</text>
<text x="45" y="189.3">CC</text>
<text x="46.5" y="191.8">Custom Model: 898-42-R (R)</text>
<text x="75.6" y="188.7">V</text>
<text x="77" y="189.8">EE</text>
<text x="96.1" y="188.3">V</text>
<text x="97.5" y="189.3">CC</text>
<text x="102.2" y="191.8">Custom Model: 898-45</text>
<text x="105.8" y="188.6">Outputs To ECL</text>
<text x="128.1" y="188.7">V</text>
<text x="129.5" y="189.8">EE</text>
<text x="56" y="194.8">R=510Ω</text>
<text x="97.2" y="194.8">R =180Ω R =270Ω R =820Ω</text>
<text x="98.7" y="195.8">1</text>
<text x="109.5" y="195.8">2</text>
<text x="120.3" y="195.8">3</text>
<text x="16" y="202.8">Note:</text>
<text x="23.2" y="202.8">Model 899: N = 114 Leads, Model 898: N = 16 Leads.</text>
<text x="23.2" y="205.5">Custom circuits are available. Consult Factory.</text>
</g>
<g font-size="1.8">
<text x="115.7" y="140.1">R1</text>
<text x="115.7" y="145.6">R2</text>
<text x="98.4" y="175.8">R1</text>
<text x="98.4" y="178.1">R2</text>
<text x="127.3" y="175.8">180Ω</text>
<text x="127.3" y="178">270Ω</text>
<text x="98.4" y="180.7">R3</text>
<text x="127.3" y="180.5">820Ω</text>
</g>
</svg>
